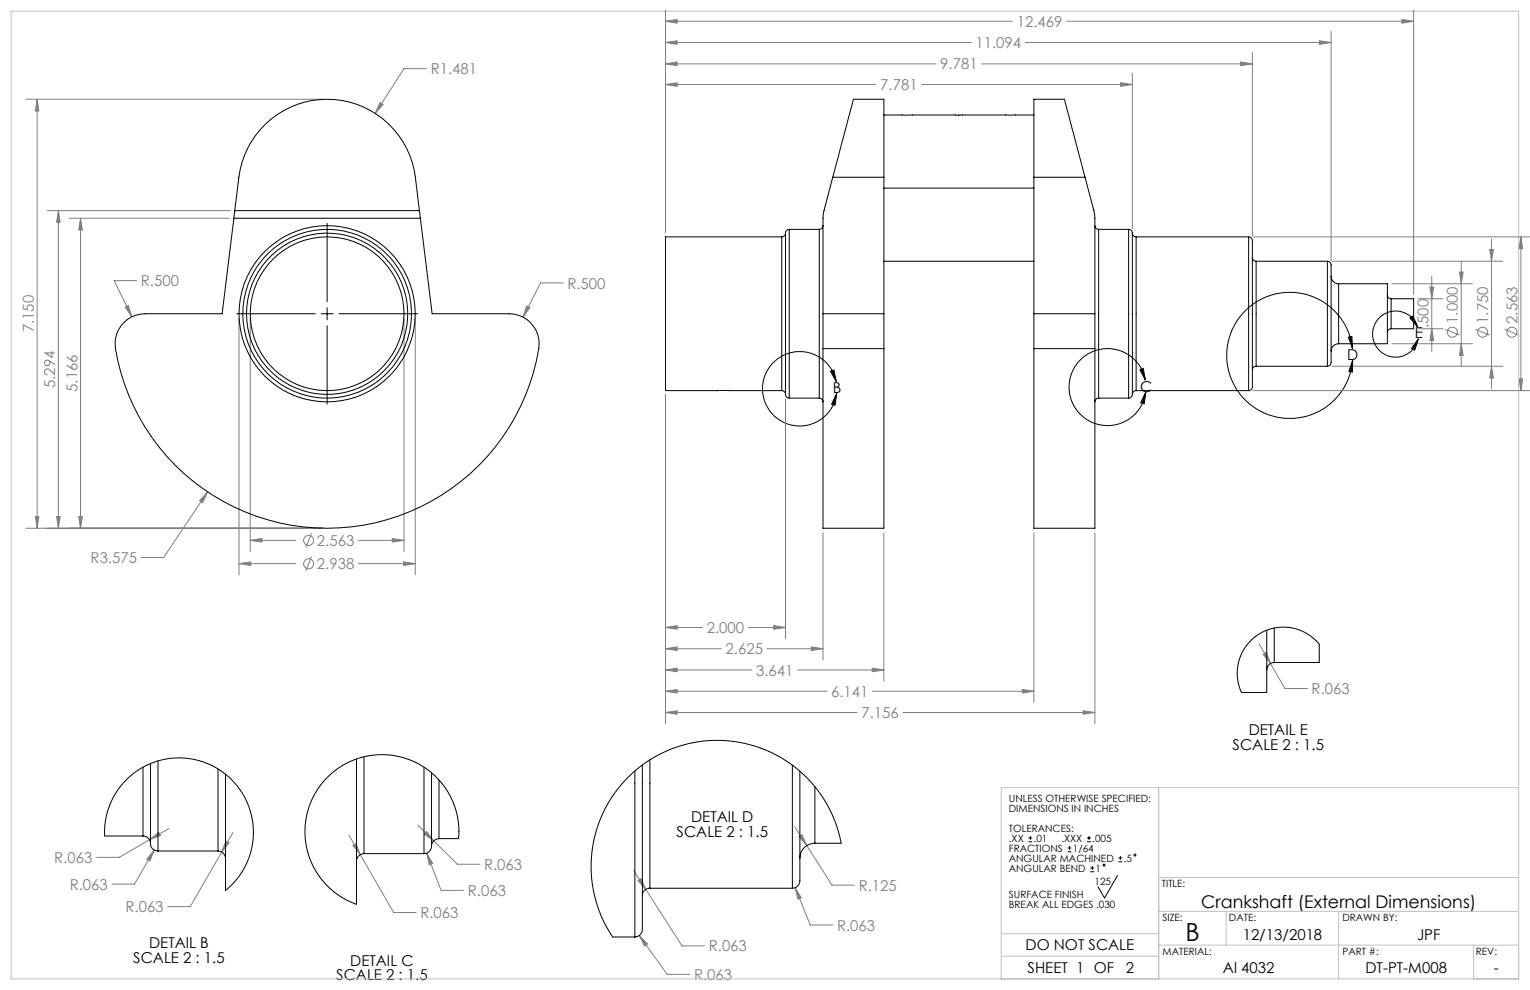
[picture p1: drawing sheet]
<svg xmlns="http://www.w3.org/2000/svg" width="432mm" height="279mm" viewBox="0 0 432 279" stroke-linecap="round" stroke-linejoin="round" font-family="sans-serif">
<g fill="none" stroke="#808080" stroke-width=".28">
<path d="M120.4 19.4h-6.4l-8.1 12.6M187.8 18l3.3-.5v1zM187.8 12l3.3-.5v1zM187.8 6l3.3-.5v1zM187.8 2.8v62.8M187.8 18h76.4M187.8 12h86.3M187.8 6h98M277.1 18h76.3M289.3 12h86.4M301 6h98M350.1 17.5l3.3 .5-3.3 .5z"/>
<path d="M353.4 14.9v51.7M372.4 11.5l3.3 .5-3.3 .5zM375.7 8.8v64.7M395.6 5.5l3.4 .5-3.4 .5zM399 2.8v80.2M7.3 28h83.8M10.5 28l.5 3.3h-1zM10.5 28v121.1M107.2 29l.9 .5-2.2 2.5zM187.8 23.8l3.3-.4v1zM187.8 23.8h59.4M260.1 23.8h59.5"/>
<path d="M316.3 23.4l3.3 .4-3.3 .6zM319.6 20.7v43.8M13.3 59.4h51.7M16.5 59.4l.5 3.3h-1zM16.5 59.4v89.7M19.5 61.6h45.2M22.7 61.6l.5 3.3h-1zM22.7 61.6v87.5M38.6 79.2h-6.4l5 10.2M158.9 79.8h-6.3l-5 9.7M353.7 66.9h78.1M375.9 73.7h48.2"/>
<path d="M404.1 78v21.1M411.9 76.8h1l-.5 3.3zM412.4 73.7v29.7M420.4 70.4h1.1l-.6 3.3zM420.9 67.4v42.3M429.2 66.9v43.3M429.2 66.9l.5 3.3h-1zM35.3 86.7l.9-.5 1 3.2zM67.5 89.8v72.4M70.6 89.8v65.9M114 89.8v65.9M117.2 89.8v72.4"/>
<path d="M148.7 86.3l.8 .5-1.9 2.7zM392.8 80.1h22.8M392.8 97h22.8M400.2 84.3h7M400.2 92.8h7M403.6 81h1l-.5 3.3zM404.1 92.8l.5 3.3h-1zM407.9 93l4 1.6M412.4 97l.5 3.3h-1zM416.4 93l4 1.6M424.7 93l4 1.6M187.8 111.5v92.8"/>
<path d="M221.7 112.6v67.7M353.7 110.2h78.1M375.9 103.4h48.2M420.9 103.4l.6 3.3h-1.1zM428.7 106.9h1l-.5 3.3zM58.6 138.8l-1.4 3.1-.9-.6zM58.6 138.8l-12.4 18.5h-6.4M7.3 149.1h83.8M10 145.8h1l-.5 3.3zM16 145.8h1l-.5 3.3zM22.2 145.8h1l-.5 3.3zM67.5 159.1l3.3-.5v1z"/>
<path d="M67.5 159.1h16M70.6 152.5l3.3-.5v1zM70.6 152.5h12.9M87.9 150.5l-1.6 4.1M87.9 157.1l-1.6 4M101.2 152.5h12.8M101.2 159.1h16M110.7 152l3.3 .5-3.3 .5zM113.9 158.6l3.3 .5-3.3 .5zM232.3 150.4v35.9M249.4 150.4v41.9M291.8 150.4v47.9"/>
<path d="M309 150.4v53.9M187.8 177.1l3.3-.5v1zM187.8 177.1h10.5M211.2 177.1h10.5M218.4 176.6l3.3 .5-3.3 .5zM187.8 183.1l3.3-.5v1zM187.8 189.1l3.3-.5v1zM187.8 195.1l3.3-.5v1zM187.8 183.1h15.8M187.8 189.1h24.4M187.8 195.1h45.6M216.5 183.1h15.8"/>
<path d="M225.1 189.1h24.3M229 182.6l3.3 .5-3.3 .5zM246.2 188.6l3.2 .5-3.2 .5zM246.2 195.1h45.6M288.5 194.6l3.3 .5-3.3 .5zM355.4 181.8l7.2 12.5h6.4M356.5 184.6l.8-.5 1.3 3.2zM187.8 201.1l3.3-.5v1zM187.8 201.1h54.1M254.8 201.1h54.2M305.7 200.6l3.3 .5-3.3 .5zM42.2 237l2.6-2.1 .5 .9z"/>
<path d="M42.2 237l-8.6 5h-6.3M43.5 239.9l-1.2 3.1-.8-.5zM43.5 239.9l-5.5 9.6h-6.4M47.7 233.8l-5.5 3.2M63.8 237.3l.9 .5-2.1 2.7zM65.8 234.9l-3.2 5.6M98.5 235.7l3.2 5.5M99.6 238.6l.9-.5 1.2 3.1zM117.9 232.9l4.5 4.4M120.4 234.6l2 2.7-2.7-1.9zM122.4 237.3l6.7 6.6h6.3M224.3 233.3l3.4 5.3"/>
<path d="M225.5 236.1l.8-.5 1.4 3zM227.7 238.6l7.1 11.2h6.4M62.6 240.5l-8.9 15.4h-6.4M101.7 241.2l9.4 16.3h6.3M120.4 240.8l1.7 2.9-1 .4zM120.4 240.8l4.1 10.5h6.3M178.8 245.7l13.7 21.2h6.3M180.1 248.5l.8-.5 1.3 3zM224.4 250.5l1.7 2.9-.9 .4zM224.4 250.5l4.3 10.6h6.3M180.4 264l2.3 2.4-.8 .6zM180.4 264l7.9 11h6.4"/>
<circle cx="409.9" cy="93.8" r="1.41"/>
<circle cx="418.4" cy="93.8" r="1.41"/>
<circle cx="426.7" cy="93.8" r="1.41"/>
<circle cx="87.1" cy="152.5" r="1.41"/>
<circle cx="87.1" cy="159.1" r="1.41"/>
</g>
<g fill="none" stroke="#000" stroke-width=".28">
<path d="M92.3 63v22.2M66.8 88.5h22.1M90.6 88.5h3.4M92.3 86.9v3.3M92.3 91.9v22.2M95.7 88.5h22.1M380.5 95.2l1-.2 .2 3.3zM381.7 98.3a17.8 17.8 0 0 0-27.2-13.1 17.8 17.8 0 0 0 .3 30.2 17.8 17.8 0 0 0 26.9-13.7M397.9 89.7l.8-.5 1.4 3.1zM400.1 92.3a6.5 6.5 0 0 0-10.2-3.1 6.5 6.5 0 0 0 .5 10.6 6.5 6.5 0 0 0 9.9-4.2M400.3 95.6l-1 3.2-.9-.4zM234.4 104.8l.9-.4 .7 3.3z"/>
<path d="M236 107.7a10.5 10.5 0 0 0-16.3-6.6 10.5 10.5 0 0 0 .5 17.6 10.5 10.5 0 0 0 15.9-7.6M236.1 111.1l-.4 3.3-1-.3zM321.7 104.4l1-.4 .6 3.3zM323.3 107.3a10.9 10.9 0 0 0-16.9-6.9 10.9 10.9 0 0 0 .5 18.2 10.9 10.9 0 0 0 16.5-8M323.4 110.6l-.5 3.3-1-.2zM381.7 101.7v3.3l-1-.2zM290.3 237.6h1M290.3 236.5h1M290.8 235.9v1.1M301.3 239.3h1.1M301.8 238.8v1.1M306.8 237.6h1.1"/>
<path d="M306.8 236.5h1.1M307.3 235.9v1.1M301.3 240.4h1.1M307.7 246h1.1M307.7 245h1.1M308.3 244.4v1.1M315.4 247.1l-3.7 6.3-1.8-3.1M315.7 243.2h1M315.7 242.1h1M316.2 241.6v1.1"/>
<circle cx="311.6" cy="244.1" r=".27"/>
<circle cx="320.3" cy="241.3" r=".27"/>
</g>
<path d="M3.1 3.2h425.5v273.1h-425.5zM327 222.3v54M428.6 222.3h-146v54M327 257.2h101.6M327 247.7h101.6M346 257.2v9.5M377.8 257.2v19.1M282.6 263.5h44.4M282.6 269.9h44.4M327 266.7h101.6M415.9 266.7v9.6" fill="none" stroke="#c0c0c0" stroke-width=".28"/>
<path d="M234.4 104.8l.9-.4 .7 3.3zM236.1 111.1l-.4 3.3-1-.3zM321.7 104.4l1-.4 .6 3.3zM323.4 110.6l-.5 3.3-1-.2zM380.5 95.2l1-.2 .2 3.3zM381.7 101.7v3.3l-1-.2zM397.9 89.7l.8-.5 1.4 3.1zM400.3 95.6l-1 3.2-.9-.4z" fill="#000"/>
<g fill="#808080">
<path d="M58.6 138.8l-2.3 2.5 .9 .6zM35.3 86.7l1.9 2.7-1-3.2zM107.2 29l-1.3 3 2.2-2.5zM70.6 152.5l3.3-.5v1zM110.7 152l3.3 .5-3.3 .5zM67.5 159.1l3.3-.5v1zM113.9 158.6l3.3 .5-3.3 .5zM148.7 86.3l-1.1 3.2 1.9-2.7zM187.8 183.1l3.3-.5v1zM229 182.6l3.3 .5-3.3 .5zM187.8 189.1l3.3-.5v1zM246.2 188.6l3.2 .5-3.2 .5zM187.8 195.1l3.3-.5v1zM288.5 194.6l3.3 .5-3.3 .5zM187.8 201.1l3.3-.5v1zM305.7 200.6l3.3 .5-3.3 .5zM187.8 23.8l3.3-.4v1zM316.3 23.4l3.3 .4-3.3 .6zM350.1 17.5l3.3 .5-3.3 .5zM187.8 18l3.3-.5v1zM187.8 12l3.3-.5v1zM372.4 11.5l3.3 .5-3.3 .5zM395.6 5.5l3.4 .5-3.4 .5zM187.8 6l3.3-.5v1zM187.8 177.1l3.3-.5v1zM218.4 176.6l3.3 .5-3.3 .5zM42.2 237l3.1-1.2-.5-.9zM43.5 239.9l-2 2.6 .8 .5zM63.8 237.3l-1.2 3.2 2.1-2.7zM99.6 238.6l2.1 2.6-1.2-3.1zM120.4 240.8l.7 3.3 1-.4zM120.4 234.6l-.7 .8 2.7 1.9zM180.4 264l1.5 3 .8-.6zM180.1 248.5l2.1 2.5-1.3-3zM224.4 250.5l.8 3.3 .9-.4zM225.5 236.1l2.2 2.5-1.4-3zM356.5 184.6l2.1 2.7-1.3-3.2z"/>
<path d="M420.9 103.4l.6 3.3h-1.1zM420.4 70.4h1.1l-.6 3.3z"/>
<path d="M10.5 28l.5 3.3h-1zM10 145.8h1l-.5 3.3zM16.5 59.4l.5 3.3h-1zM16 145.8h1l-.5 3.3zM22.7 61.6l.5 3.3h-1zM22.2 145.8h1l-.5 3.3zM429.2 66.9l.5 3.3h-1zM428.7 106.9h1l-.5 3.3zM411.9 76.8h1l-.5 3.3zM412.4 97l.5 3.3h-1zM403.6 81h1l-.5 3.3zM404.1 92.8l.5 3.3h-1z"/>
</g>
<g fill="none" stroke="#000" stroke-width=".28">
<path d="M249.4 32.5h42.4M66.3 59.4l-.3 2.2M66.3 59.4l1.1-9.4a25.1 25.1 0 0 1 24.9-22 25.1 25.1 0 0 1 24.9 22l1.2 9.4M66.3 59.4h52.1M118.4 59.4l.2 2.2M235 50l-2.7 10.9v27.6M235 50l5.9-22h8.5v22M235 50h14.4M249.4 50v38.5M249.4 53.1h42.4M291.8 50v-22h8.6l5.8 22M291.8 50h14.4"/>
<path d="M291.8 50v38.5M306.2 50l2.8 10.9v27.6M66 61.6l-3.3 26.9h-21.7a8.4 8.4 0 0 0-8.4 9.9 60.5 60.5 0 0 0 60.4 50.7 60.5 60.5 0 0 0 59.2-52.1 8.4 8.4 0 0 0-8.5-8.5h-21.7l-3.4-26.9M66 61.6h52.6M220.6 66.9h-32.8v43.3h32.8M220.6 66.9v43.3M221.7 65.8a1.09 1.09 0 0 1-1.1 1.1M221.7 65.8v45.5M222.7 64.7a1.09 1.09 0 0 0-1 1.1M222.7 64.7v47.7M222.7 64.7h8.5M231.2 64.7v47.7"/>
<path d="M232.3 63.7a1.09 1.09 0 0 1-1.1 1M249.4 73.7h42.4M309 63.7a1.09 1.09 0 0 0 1.1 1M310.1 64.7v47.7M310.1 64.7h8.4M318.5 64.7a1.09 1.09 0 0 1 1.1 1.1M318.5 64.7v47.7M319.6 65.8a1.09 1.09 0 0 0 1 1.1M319.6 65.8v45.5M320.6 66.9v43.3M320.6 66.9h31.8M352.4 66.9a1.57 1.57 0 0 1 1 2.1v39.6a1.26 1.26 0 0 1-1 1.6"/>
<path d="M352.4 66.9v43.3M353.4 72.7a1.09 1.09 0 0 0 1.1 1M354.5 73.7v29.7M354.5 73.7h20.1M374.6 73.7a1.2 1.2 0 0 1 1.1 1.7v26.3a1.26 1.26 0 0 1-1.1 1.7M374.6 73.7v29.7M375.7 78a2.11 2.11 0 0 0 2.1 2.1M232.3 88.5v9.9M232.3 98.4v50.7h17.1v-50.7M232.3 88.5h17.1M232.3 98.4h17.1M249.4 88.5v9.9"/>
<path d="M291.8 88.5v9.9M291.8 98.4v50.7h17.2v-50.7M291.8 88.5h17.2M291.8 98.4h17.2M309 88.5v9.9M377.8 97a2.11 2.11 0 0 0-2.1 2.1M377.8 80.1h13.7v16.9h-13.7M377.8 80.1v16.9M391.5 83.3a1.09 1.09 0 0 0 1.1 1M392.6 92.8a1.09 1.09 0 0 0-1.1 1M392.6 84.3v8.5M392.6 84.3h6.4v8.5h-6.4"/>
<path d="M220.6 110.2a1.09 1.09 0 0 1 1.1 1.1M221.7 111.3a1.09 1.09 0 0 0 1 1.1M222.7 112.4h8.5M231.2 112.4a1.09 1.09 0 0 1 1.1 1M310.1 112.4a1.09 1.09 0 0 0-1.1 1M310.1 112.4h8.4M319.6 111.3a1.09 1.09 0 0 1-1.1 1.1M320.6 110.2a1.09 1.09 0 0 0-1 1.1M320.6 110.2h31.8M354.5 103.4a1.09 1.09 0 0 0-1.1 1M354.5 103.4h20.1M357.5 177.9v17.5h-7.1l-.9-2.3-.3-2.4 .1-2.2 .5-2.6 .9-2 1.1-1.8 1.9-1.9 1.9-1.4 1.9-1 2.5-.6 2.8-.2 1.8 .2 2.3 .7 2 .9 1.9 1.4 1.5 1.6v5.2h-12.7"/>
<path d="M359.6 177.2v9.8M359.6 187a2.11 2.11 0 0 0-2.1 2.1M40.4 216.5v19.4M42.5 215.5v22.6M44.6 214.7v25.5M61.5 217v23.2M63.6 218.5v32.8l3.5-3.4 1.7-2.7 1-2.1 1.4-4.6 .3-4.5-.8-4.9-.8-2.3-1.1-2.3-1.6-2.3-1.8-2.2-3.4-2.7-2.8-1.5-3.4-1.2-3.1-.6-3.5-.1-3.4 .5-3.3 1.1-3.2 1.6-2.4 1.8-3 3.1-1.2 1.8-1.4 2.5-1 2.7-.5 2.1-.3 2.6v2.2h10.9M100.6 214.2v41l-3.7-1.7-2.4-1.6-1.8-1.5-2.1-2.4-1.2-1.8-1.1-1.9-1.3-3.1-.6-2.4-.3-3 .3-4.8 .8-3.2 .9-2.3 1.4-2.5 1.4-1.9 1.6-1.8 2.3-2 2.4-1.6 2-1 2.8-1 3-.6 3.4-.1 2.5 .2 2.9 .6 3.4 1.3 2.5 1.4 2.5 2 2.6 2.7 2.4 3.7 1.5 3.9 .7 3.9v4h-5.5M102.7 213.6v27.3M119.7 216.5v24.4M121.8 218.1v20.7M179.2 217.6v46.8"/>
<path d="M181.3 215.9v40.9a22.5 22.5 0 0 1-.2 6.3l-.8 1-1.1 .3M183.4 214.5v36.2M223.6 215.9v34.8M225.7 217.7v25.4a22.2 22.2 0 0 1-.1 6.3l-.8 .9-1.2 .4M40.4 235.9a2.17 2.17 0 0 1 2.1 2.2M42.5 238.1a2.05 2.05 0 0 0 2.1 2.1M121.8 238.8a2.05 2.05 0 0 1-2.1 2.1M123.9 236.7a2.17 2.17 0 0 0-2.1 2.1M123.9 220.1v16.6M230 238h7.4l-.8-3.5-1.4-3.8-2.8-5.3-3.4-4.6-4.6-4.3-4.5-3-3.3-1.6-3.9-1.4-4.3-1.1-4.9-.4-4.4 .1-4.6 .7-4.5 1.4-4.1 1.8-3.5 2.1-3.6 2.8-2.8 2.8-2.5 3.1-2.1 3.2-2 4.1-1.1 3.3-1.1 5.1-.4 6.2 .4 4.2 1.1 5 2 5 2.6 4.5h6.3M230 238a4.2 4.2 0 0 0-4.3 4.2M230 222v16"/>
<path d="M44.6 240.2h16.9M61.5 240.2a2.17 2.17 0 0 1 2.1 2.1M102.7 240.9a2.17 2.17 0 0 0-2.1 2.1M102.7 240.9h17M183.4 250.7a2.05 2.05 0 0 0-2.1 2.1M183.4 250.7h40.2"/>
<circle cx="92.3" cy="88.6" r="23.8"/>
<circle cx="92.3" cy="88.5" r="22.8"/>
<circle cx="92.3" cy="88.5" r="21.7"/>
<circle cx="92.3" cy="88.5" r="24.9"/>
</g>
<text font-size="7.1" x="334.6" y="265.5">B</text>
<text font-size="4.9" x="339" y="256.3">Crankshaft (External Dimensions)</text>
<g font-size="4.2" fill="#808080">
<text x="286.9" y="7.6">12.469</text>
<text x="275.3" y="13.6">11.094</text>
<text x="121.5" y="21">R1.481</text>
<text x="265.4" y="19.6">9.781</text>
<text x="248.4" y="25.4">7.781</text>
<text x="39.8" y="80.8">R.500</text>
<text x="160.1" y="81.4">R.500</text>
<text x="9.6" y="93.8" transform="rotate(-90 9.6 93.8)">7.150</text>
<text x="403.2" y="92.6" transform="rotate(-90 403.2 92.6)">.500</text>
<text x="411.5" y="91.4" transform="rotate(-90 411.5 91.4)">1.000</text>
<text x="420" y="91.4" transform="rotate(-90 420 91.4)">1.750</text>
<text x="428.3" y="91.4" transform="rotate(-90 428.3 91.4)">2.563</text>
<text x="15.6" y="109.5" transform="rotate(-90 15.6 109.5)">5.294</text>
<text x="21.8" y="110.6" transform="rotate(-90 21.8 110.6)">5.166</text>
<text x="89.5" y="154.1">2.563</text>
<text x="25.6" y="158.9">R3.575</text>
<text x="89.5" y="160.6">2.938</text>
<text x="199.5" y="178.7">2.000</text>
<text x="204.8" y="184.7">2.625</text>
<text x="213.4" y="190.7">3.641</text>
<text x="234.5" y="196.7">6.141</text>
<text x="370.2" y="195.9">R.063</text>
<text x="243.1" y="202.7">7.156</text>
<text x="15.3" y="243.5">R.063</text>
<text x="136.6" y="245.5">R.063</text>
<text x="19.7" y="251.1">R.063</text>
<text x="242.3" y="251.4">R.125</text>
<text x="35.4" y="257.4">R.063</text>
<text x="132" y="252.9">R.063</text>
<text x="118.6" y="259.1">R.063</text>
<text x="236.2" y="262.6">R.063</text>
<text x="200" y="268.5">R.063</text>
<text x="195.9" y="276.6">R.063</text>
</g>
<g font-size="4.2">
<text x="399.3" y="95.5">E</text>
<text x="380.2" y="101.6">D</text>
<text x="235" y="110.9">B</text>
<text x="321.8" y="110.5">C</text>
<text x="352.4" y="207.5">DETAIL E</text>
<text x="347.9" y="211.7">SCALE 2 : 1.5</text>
<text x="195.1" y="232">DETAIL D</text>
<text x="190.9" y="236.2">SCALE 2 : 1.5</text>
<text x="42.1" y="267.5">DETAIL B</text>
<text x="289.4" y="268.2">DO NOT SCALE</text>
<text x="350.7" y="265.2">12/13/2018</text>
<text x="399.9" y="265.2">JPF</text>
<text x="37.6" y="271.7">SCALE 2 : 1.5</text>
<text x="98.9" y="272.5">DETAIL C</text>
<text x="290" y="274.6">SHEET 1 OF</text>
<text x="317.8" y="274.6">2</text>
<text x="345.2" y="274.7">Al 4032</text>
<text x="385.4" y="274.7">DT-PT-M008</text>
<text x="421.6" y="274.7">-</text>
<text x="94.9" y="276.7">SCALE 2 : 1.5</text>
</g>
<g font-size="2.8">
<text x="284.7" y="226.2">UNLESS OTHERWISE SPECIFIED:</text>
<text x="284.7" y="229.1">DIMENSIONS IN INCHES</text>
<text x="284.7" y="234.7">TOLERANCES:</text>
<text x="284.7" y="237.5">.XX</text>
<text x="291.7" y="237.5">.01</text>
<text x="299.5" y="237.5">.XXX</text>
<text x="308.3" y="237.5">.005</text>
<text x="284.7" y="240.4">FRACTIONS</text>
<text x="284.7" y="243.2">ANGULAR MACHINED</text>
<text x="302.8" y="240.4">1/64</text>
<text x="317.1" y="243.2">.5</text>
<text x="284.7" y="246">ANGULAR BEND</text>
<text x="308.9" y="249.6">125</text>
<text x="309.2" y="246">1</text>
<text x="327.9" y="250.4">TITLE:</text>
<text x="284.7" y="253.4">SURFACE FINISH</text>
<text x="284.7" y="256.3">BREAK ALL EDGES .030</text>
<text x="328.1" y="259.9">SIZE:</text>
<text x="346.8" y="259.9">DATE:</text>
<text x="378.9" y="259.9">DRAWN BY:</text>
<text x="328.1" y="269.5">MATERIAL:</text>
<text x="378.9" y="269.5">PART #:</text>
<text x="416.5" y="269.5">REV:</text>
</g>
</svg>
